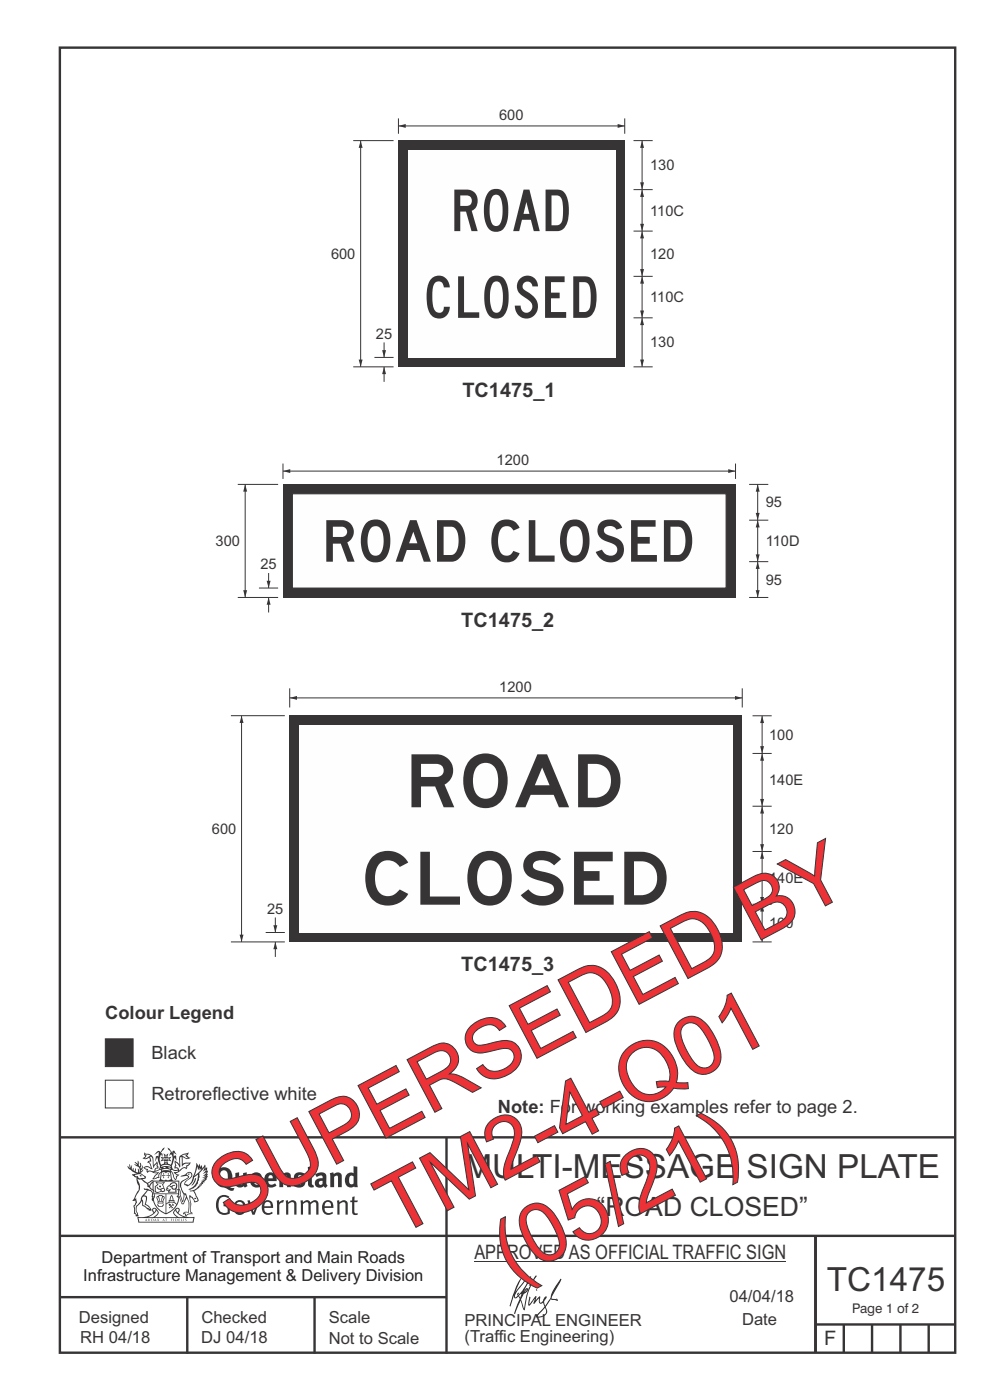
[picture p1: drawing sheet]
<svg xmlns="http://www.w3.org/2000/svg" width="210mm" height="297mm" viewBox="0 0 210 297" stroke-linecap="round" stroke-linejoin="round" font-family="sans-serif">
<g fill="none" stroke="#373435" stroke-width=".51">
<path d="M12.7 10.1h189.9v276.9h-189.9zM12.7 241.3h190M94.7 241.4v45.8M12.7 275.2h82M12.7 262.2h190.1M39.7 275.2v12M66.7 275.2v12M173 262.2v24.8M173 281h29.6M179 281v6M185 281v6M191 281v6"/>
<path d="M197 281v6"/>
</g>
<path d="M100.6 267.7h66.2" fill="none" stroke="#373435" stroke-width=".21"/>
<g fill="#373435">
<path d="M47 248.5a2.55 2.55 0 0 0 0 2.7l.3 .1a.81 .81 0 0 0 1-.9v-.6a1.04 1.04 0 0 0-1.1-1.5zM46.3 248.1a1.82 1.82 0 0 1 2.1-.2 1.82 1.82 0 0 1 .9 1.9 2.29 2.29 0 0 1-.8 1.9l.7 .3h.5l-.2 .6a2.87 2.87 0 0 1-2-.7 2.12 2.12 0 0 1-1.6-3.1z" fill-rule="evenodd"/>
<path d="M49.9 248.9l.8-.2v2a.46 .46 0 0 0 .3 .6 .46 .46 0 0 0 .6-.3v-2.1l.7-.2v2.4l.2 .5-.5 .4-.3-.3a1.02 1.02 0 0 1-1.2 .2 1.02 1.02 0 0 1-.6-1.1z" fill-rule="evenodd"/>
<path d="M54 249.5l-.1 .5h.9a.49 .49 0 0 0-.2-.6 .49 .49 0 0 0-.6 .1zM53.4 249.1a1.34 1.34 0 0 1 1.6-.2 1.34 1.34 0 0 1 .7 1.5v.2h-1.8a.77 .77 0 0 0 .5 .8 .77 .77 0 0 0 .9-.4l.3 .5a1.59 1.59 0 0 1-2 .2 1.59 1.59 0 0 1-.5-2z" fill-rule="evenodd"/>
<path d="M57.1 249.5l-.2 .5h1a.49 .49 0 0 0-.2-.6 .49 .49 0 0 0-.6 .1zM56.4 249.1a1.34 1.34 0 0 1 1.6-.2 1.34 1.34 0 0 1 .7 1.5v.2h-1.8a.77 .77 0 0 0 .5 .8 .77 .77 0 0 0 .9-.4l.4 .5a1.59 1.59 0 0 1-2.1 .2 1.59 1.59 0 0 1-.5-2z" fill-rule="evenodd"/>
<path d="M59.2 248.9l.7-.2 .1 .4a.95 .95 0 0 1 1-.3 .95 .95 0 0 1 .7 .8v2.3h-.8v-2.3a.46 .46 0 0 0-.8 .1v2.2h-.8z" fill-rule="evenodd"/>
<path d="M62.6 249.1a1.75 1.75 0 0 1 2-.1l-.2 .5-.6-.2a.43 .43 0 0 0-.6 .3l.4 .3a1.04 1.04 0 0 1 1.2 1.1 1.04 1.04 0 0 1-1.4 1l-1.2-.4 .3-.6 1 .4 .4-.4a.88 .88 0 0 0-1-.5l-.4-.2-.1-.4z" fill-rule="evenodd"/>
<path d="M65.3 247.6l.8-.2 .1 3.8 .3 .2 .1 .5a.88 .88 0 0 1-1-.1 .88 .88 0 0 1-.3-1z" fill-rule="evenodd"/>
<path d="M67.8 250.6a.43 .43 0 0 0-.1 .7 .43 .43 0 0 0 .7-.1v-.7zM66.8 249.2a1.7 1.7 0 0 1 2.4 .1v1.8l.3 .4-.4 .5-.5-.3a1.03 1.03 0 0 1-1.7-.2 1.03 1.03 0 0 1 .8-1.5h.7v-.4a.8 .8 0 0 0-1.2 .1z" fill-rule="evenodd"/>
<path d="M70 248.9l.7-.2 .1 .4a.95 .95 0 0 1 1-.3 .95 .95 0 0 1 .7 .8v2.3h-.8v-2.3a.46 .46 0 0 0-.8 .1v2.2h-.8z" fill-rule="evenodd"/>
<path d="M74.3 249.5a1.48 1.48 0 0 0 0 1.7h.5l.2-.1v-1.5l-.3-.2zM75 247.4l.8 .1 .1 4.4h-.7l-.1-.2a1.26 1.26 0 0 1-1.4 0 1.26 1.26 0 0 1-.5-1.3 1.29 1.29 0 0 1 .4-1.3 1.29 1.29 0 0 1 1.4-.2z" fill-rule="evenodd"/>
<path d="M46.4 253.9a1.72 1.72 0 0 1 2.3 0l-.3 .3a1.24 1.24 0 0 0-1.4-.2 1.24 1.24 0 0 0-.6 1.4 1.49 1.49 0 0 0 1.2 2l.7-.2v-1.3h-.8l-.1-.4h1.4v1.9a1.93 1.93 0 0 1-2.3 0 1.93 1.93 0 0 1-.7-2.2l.2-.7z" fill-rule="evenodd"/>
<path d="M50.4 255.1a1.65 1.65 0 0 0 .2 2.2 .99 .99 0 0 0 1-1.4 .78 .78 0 0 0-.4-.8 .78 .78 0 0 0-.8 0zM50 254.9a1.33 1.33 0 0 1 1.6-.1 1.33 1.33 0 0 1 .5 1.4 1.31 1.31 0 0 1-1.3 1.6 1.31 1.31 0 0 1-1.2-1.6v-.6z" fill-rule="evenodd"/>
<path d="M52.5 254.7l.5-.1 .8 2.6 .8-2.5h.5l-1.1 3h-.5z" fill-rule="evenodd"/>
<path d="M56.3 255.2l-.2 .7h1.3a.7 .7 0 0 0-.3-.8 .7 .7 0 0 0-.8 .1zM55.9 255a1.22 1.22 0 0 1 1.5-.2 1.22 1.22 0 0 1 .5 1.5h-1.8a.93 .93 0 0 0 .5 1 .93 .93 0 0 0 1.1-.2l.2 .3a1.43 1.43 0 0 1-1.8 .1 1.43 1.43 0 0 1-.6-1.7z" fill-rule="evenodd"/>
<path d="M58.7 254.7l.4-.1 .1 .5 .4-.4 .6-.1-.1 .6a.66 .66 0 0 0-.9 .6v1.9h-.4z" fill-rule="evenodd"/>
<path d="M60.6 254.8l.4-.2 .1 .5a.94 .94 0 0 1 1-.5 .94 .94 0 0 1 .8 .8v2.3h-.5l-.1-2.5a.81 .81 0 0 0-1.2 .3v2.2h-.4z" fill-rule="evenodd"/>
<path d="M63.7 254.7l.5-.1 .1 .5 .4-.3a.78 .78 0 0 1 1.2 .3 .9 .9 0 0 1 .9-.5 .9 .9 0 0 1 .8 .8v2.3h-.5l-.1-2.5a.67 .67 0 0 0-1.1 .3v2.2h-.5v-2.4l-.4-.2-.7 .4v2.2h-.5z" fill-rule="evenodd"/>
<path d="M69.1 255.2l-.2 .7h1.3a.7 .7 0 0 0-.3-.8 .7 .7 0 0 0-.8 .1zM68.7 255a1.22 1.22 0 0 1 1.5-.2 1.22 1.22 0 0 1 .5 1.5h-1.8a.93 .93 0 0 0 .4 1 .93 .93 0 0 0 1.2-.2l.2 .3a1.44 1.44 0 0 1-1.8 .1 1.44 1.44 0 0 1-.6-1.7z" fill-rule="evenodd"/>
<path d="M71.5 254.8l.4-.2 .1 .5a.94 .94 0 0 1 1-.5 .94 .94 0 0 1 .8 .8v2.3h-.5l-.1-2.5a.81 .81 0 0 0-1.2 .3v2.2h-.4z" fill-rule="evenodd"/>
<path d="M74.7 253.9l.5-.1v.9h.7l-.1 .4h-.6v2.1l.1 .2h.5l.1 .3a.75 .75 0 0 1-1.2-.6v-2h-.4v-.4h.4z" fill-rule="evenodd"/>
<path d="M30.8 244.9l1.1 .3-.9 .5h-.4l.6-.5zM31.8 245.5l.2-.1a2.44 2.44 0 0 1 .5 1.9l.1 .5 .6-1-.1 .6 .3 .3a.57 .57 0 0 0-.6 .8l-1-.2-.5 .2 .2-.5-.8-.3 .7-.1 .9 .5 .1-.1-.6-1.3-.2-.1 .5-.1zM30.7 244.4l-.1 .5 .2 .4-.6 .4a1.04 1.04 0 0 0 1.4-.1l.2 .6-.3 .1-.2 .4a.94 .94 0 0 1 .8 1.1l-.2-.1a1.16 1.16 0 0 0-1.5-.1l.3 .4 .4 .2 .1 .5 .2 .1 .1-.2a.94 .94 0 0 1 1.1 .3h.8l-1.2 1.2a1.13 1.13 0 0 0 1.2-.2l.4-.1v-.4l.4-.7a.83 .83 0 0 0-.6 1h-.3l-.7 .3 1.1-1.4-.5 .2-.5-.1 1.3-.5-.1-.2-.9 .4v-.3l.2-.2 .3 .1 .1-.3-.2-.4 .1-.6-.2-.3-.7 .9v-.7a1.42 1.42 0 0 0-1.6-1.8z" fill-rule="evenodd"/>
<path d="M38.5 245.3l.5-.3 .7-.1-.6 .3 .8 .5h-.3zM38.3 245.5h.2l.1 2a1.69 1.69 0 0 1 1.6-.7l-.8 .5 .1 .5a1.1 1.1 0 0 0-1.5 .6l-.1-.5-.2-.2h-.5l.3-.4-.3-.7a1.42 1.42 0 0 1 .9 1.1l.2-.1zM37.1 246.2l.1 1-.2 .3 .1 .5 .5-.1 .2 .2a.96 .96 0 0 1-1.2-.1l-.1 .1a1.06 1.06 0 0 0 1.3 .2v.1a.72 .72 0 0 1-.9 .2l.2 .5 .6 .2-.4 .2-.1 .7-.2-.4-.4-1.1-.4-.4 .4 .9a1.54 1.54 0 0 0 .7 1.2l.2-.3a.58 .58 0 0 1 .4-.7l.2-.2h-.3l-.5-.3 .9-.5a.93 .93 0 0 1 1.2-.5v.2l.2-.2 .1-.5a.99 .99 0 0 0 .7-.8l-1.3 .1-.3 .2-.1-1.4 .9 .4 .9-.3h-.4l-.5-.4 .4-.7-.6 .2a1.46 1.46 0 0 0-1.4 2.1l.1 .4-.3-.4z" fill-rule="evenodd"/>
<path d="M35.6 248.9l.2 .1-.1 .3 .4 .1-.4 .1v.5l-.1-.6h-.3l.3-.1z" fill-rule="evenodd"/>
<path d="M34.6 248.9l.2 .1v.3l.3 .1h-.3l-.1 .6v-.5l-.4-.1 .4-.1z" fill-rule="evenodd"/>
<path d="M34.3 248.8a.57 .57 0 0 1 .9 .2 .57 .57 0 0 1 .9-.2l.2 1.4h-.2a.57 .57 0 0 1-.9 0 .69 .69 0 0 1-1.1 0zM34.2 248.1l-.3 2.1-.1 .4h2.9l-.2-.4-.3-2.1h-.2v.3l-.8-.2-.8 .2v-.3z" fill-rule="evenodd"/>
<path d="M34.2 252.4a.3 .3 0 0 0 .6 0 .3 .3 0 0 0-.6 0zM33.3 251l.3 .3-.3 .3a.79 .79 0 0 0 0 1.3l.8-.2-.1-.3a.55 .55 0 0 1-.7-.6h.1l.2 .3 .3 .1 .8-.2-.4-.7 .4-.3-.7 .1zM33 250.7l1.1 .2 .9-.2-.4 .7 .4 1.1a.56 .56 0 0 1-.8 .3l-.2 .1a.73 .73 0 0 1-.9 .1 .73 .73 0 0 1-.3-.9v-.4l.6-.4z" fill-rule="evenodd"/>
<path d="M35.6 251.9l.7-.5a.58 .58 0 0 1 1-.1 .58 .58 0 0 1-.4 .9l-.3-.3a.43 .43 0 0 1 .6-.3v-.1a.57 .57 0 0 0-.8 .2l-.2-.1-.3 .1 .5 .2a.55 .55 0 0 0 .8 .4v.5h-1.3l.4-.3-.2-.2-.6 .1 .2-.2-.2-.1zM35.4 251.8l-.1 .2a.39 .39 0 0 0 .2 .6h.3l-.2 .4h1.9l-.1-.7a.86 .86 0 0 0-.1-1.4 .86 .86 0 0 0-1.3 .4z" fill-rule="evenodd"/>
<path d="M36 254.8h.8v.2h-.8zM36.4 253.8l.2 .8h-.4zM36.4 253.5l-.3 .5-.1 .6h-.2v.4l-.7 .4 .2 .2a1.48 1.48 0 0 1 2.1 .1l.2-.1-.6-.5v-.5h-.2l-.1-.6z" fill-rule="evenodd"/>
<path d="M35.8 255.4l.4 .1 .1 .3 .3-.2-.2-.2a.38 .38 0 0 1 .5 .5l-.2-.2-.3 .3 .4 .2-.4 .2-.1-.4-.4 .4-.1-.2 .4-.3-.1-.1-.2 .1z" fill-rule="evenodd"/>
<path d="M34.5 254h.2v.2l-.2 .6h-.2zM33.6 255.3h.9v.2a.55 .55 0 0 1-.8 .4v-.2l-.2-.1zM33.4 254h.2l.2 .8h-.2zM33.6 255h.8l.1 .1-.8 .1zM33.8 253.7h.5l-.2 1.1h-.1zM33.3 253.8l-.1 .3 .3 1.1a.48 .48 0 0 0-.1 .6 .48 .48 0 0 0 .5 .3l.5-.1a.49 .49 0 0 0 .2-.8l.3-1.1-.1-.3a1.42 1.42 0 0 0-1.5 0z" fill-rule="evenodd"/>
<path d="M33.7 251.5l.4 .1 .1 .3h-.3z" fill-rule="evenodd"/>
<path d="M41.3 250.1l.3-.2-.2 .9-.6 .7h-.2l.5-.7z" fill-rule="evenodd"/>
<path d="M39.7 249l.3-.2 .5 .2a.88 .88 0 0 1-.6 1.1 1.22 1.22 0 0 0-.8 1.3l.5 .2a.72 .72 0 0 0 .9-.4l.5-.8 .2-.6 .8-.6v.3a2.85 2.85 0 0 1-2 2.8l.1 .1a2.13 2.13 0 0 0 1.9-1.5v-.2a2.01 2.01 0 0 0 .3-1.8l1.1-1.3-.4 1 .7-.5-.7 1 .8-.4-.8 .8 .7-.1-.9 .5 .8-.1-.8 .4h.8l-.9 .3 .3 .2h-.4l.2 .3h-.3l.1 .3h-.4l.2 .3h-.2a2.16 2.16 0 0 1-2 1l.1 .2h.4a.76 .76 0 0 1 .7 .7l.5 1.2-.6 .2a1.45 1.45 0 0 0-1.1-1.3l.2 1.8-.1 1.8 .4 .3a1.07 1.07 0 0 0-1.2 .4v-.3l-.5-.2a.87 .87 0 0 1 1.1-.1v-.7a4.4 4.4 0 0 0-.6-3.1v-.3h-.3a2.16 2.16 0 0 1-.7-2.2l.3-.3 1.2-.8a.55 .55 0 0 0-.4-.8zM37.8 252.4a.76 .76 0 0 1 .3 1.1l.6 1.6 .4-1.7 .2 .1a.61 .61 0 0 1-.1 .9l-.3 .9h-.2l-.7-1.6-.3 .1a1.18 1.18 0 0 0 .1-1.4zM41.8 247.5l.2 .8 .3-.6v.6l.4-.5a1.9 1.9 0 0 1-1.1 1.4l-.4 .3zM38.3 249.6l1.3-.1 .2 .1v.3l-.5 .3a1.26 1.26 0 0 0-.9 1.9l.2 .6a1.84 1.84 0 0 1 .1 2.1l-.4-1.3a.96 .96 0 0 0-.4-1.3l-.4 .3a.78 .78 0 0 1 0 1.2l.1 .3h.4l.4 1.1a.38 .38 0 0 0 .2 .4 .38 .38 0 0 0 .4-.1l.6-1.2a2.94 2.94 0 0 1 .4 2.5l-.1 .5-.8-.1-.3 .4v.2l.4-.1 .1 .4 .2 .1a1.02 1.02 0 0 1 1.3-.5v-.4l-.3-.1 .1-1.8-.3-1.3 .1 .1a1.14 1.14 0 0 1 .8 .9 .63 .63 0 0 0 .8-.2 .63 .63 0 0 0-.1-.9l-.7-1.2 .9-.6 .2-.3 .3-.1-.1-.2h.4l-.1-.3h.3l-.1-.3 .5-.1-.2-.2 .6-.4v-.2h-.2l.4-.5-.3 .1 .3-.6-.4 .1 .4-.5v-.3l-.3 .2 .2-.6-.1-.3-.4 .3v-.8l-.6 .8-.2-.7-.2 .4-.3-.7-.1 .6-.5-.8-.1 1.4-.6 1.9a1.81 1.81 0 0 1-1 1.4l-.6-.2a1.75 1.75 0 0 1 1.1-1.2 .75 .75 0 0 0 .1-1.3 .75 .75 0 0 0-1.1 .5z" fill-rule="evenodd"/>
<path d="M41.2 254.1h.3l.2 .3h-.4z" fill-rule="evenodd"/>
<path d="M29.4 258.4h11.6l-.1 .8h-11.4zM31.4 258.2l.4-.1a2.48 2.48 0 0 0 1.4-1.3l.3 .5-.5 .6-.5 .3zM32.5 256.6l.3-.2 .2 .2-.3 .6zM37.2 256.8a2.65 2.65 0 0 0 1.8 1.4h-1.1l-.5-.3-.5-.6zM37.4 256.6l.2-.2 .3 .2-.3 .6zM29.2 258.2l.1 1.2h11.8l.2-1.1-.2-.1a4.1 4.1 0 0 1-3.3-.9l.3-.4-.1-.5a1.06 1.06 0 0 0-1.3 .9l.2 .4 .6 .5h-4.7l.3-.1a.84 .84 0 0 0 .6-.7 .84 .84 0 0 0-.5-.9l-.3-.2-.5 .1-.1 .5 .3 .4a4.2 4.2 0 0 1-3.4 .9z" fill-rule="evenodd"/>
<path d="M31 258.7l.1 .2h-.2zM31 258.6l-.3 .5 .4-.1 .2 .1z" fill-rule="evenodd"/>
<path d="M31.4 258.6h.2v.4a.25 .25 0 0 0 .2-.1 .25 .25 0 0 0-.1-.3h.1a.29 .29 0 0 1 0 .4 .29 .29 0 0 1-.4 0 .29 .29 0 0 1 0-.4z" fill-rule="evenodd"/>
<path d="M32.2 258.6a.22 .22 0 0 1 .3 .2 .22 .22 0 0 1-.3 .2zM32 258.6l.1 .5a.33 .33 0 0 0 .4-.1 .33 .33 0 0 0 0-.4 .33 .33 0 0 0-.5 0z" fill-rule="evenodd"/>
<path d="M32.9 258.7l.1 .2h-.2zM32.9 258.6l-.2 .5 .3-.1 .2 .1z" fill-rule="evenodd"/>
<path d="M33.3 258.6h.2l.1 .2 .2-.2-.2 .2 .2 .3-.3-.2v.2h-.2l.2-.3z" fill-rule="evenodd"/>
<path d="M34.7 258.7l.1 .2h-.2zM34.7 258.6l-.3 .5 .4-.1 .2 .1z" fill-rule="evenodd"/>
<path d="M35 258.6h.5h-.2v.5h-.2l.1-.5z" fill-rule="evenodd"/>
<path d="M36.2 258.6h.3h-.1v.2h.1h-.1v.3h-.2z" fill-rule="evenodd"/>
<path d="M36.7 258.6h.2v.5h-.2z" fill-rule="evenodd"/>
<path d="M37.3 258.6a.22 .22 0 0 1 .3 .2 .22 .22 0 0 1-.3 .2zM37.1 258.6v.5a.33 .33 0 0 0 .5-.1 .33 .33 0 0 0 0-.4 .33 .33 0 0 0-.5 0z" fill-rule="evenodd"/>
<path d="M37.8 258.6h.4h-.2v.2h.1h-.1v.2l.2 .1h-.4z" fill-rule="evenodd"/>
<path d="M38.4 258.6h.2l-.1 .4 .2 .1h-.3z" fill-rule="evenodd"/>
<path d="M38.9 258.6h.2v.5h-.2z" fill-rule="evenodd"/>
<path d="M39.3 258.6h.2l-.1 .1 .2 .2-.2 .2h-.1v-.2l.2 .1z" fill-rule="evenodd"/>
<path d="M34.2 247.4a1.51 1.51 0 0 1 2.1 .2 2.67 2.67 0 0 0-2.1 0zM35.7 247.6l.5 .2v.2l-.4-.1zM34.6 247.7l.5-.1 .1 .2h-.4zM34.1 247.9l.2 .1-.3 .1zM35 246.9l.2-.2 .3 .2zM34.9 245.7h.2v.3h-.2zM35 245.1l.2 .2 .2-.2-.1 .4h-.2zM35.1 246.3h.2l.1 .4-.2-.2-.2 .2zM35.3 245.7h.2v.3h-.2zM34.4 245.7l.3 .1 .1 .2-.4 .1 .2-.2zM35.7 245.8l.3-.1-.2 .2 .2 .2-.4-.1zM32.7 244.9l1-.5-.1 1-.2-.2-.3 .2-.3 1.1 .5-1 .3 .9a1.84 1.84 0 0 1 .2 1.7l.4 .1a2.48 2.48 0 0 1 2.2 .1l.2-.3-.2-.7 .7-1.7 .4 .6-.2-1-.2-.1-.2 .3v-.9l.6 .4-.6-.8-.3 .1-.1 .4-.5-.8-.5-.3 .2 .4 .6 .6-.5 .7 .5-.3a2.06 2.06 0 0 1-.1 2.2l-.5-.2-.2-.6 .2-.1 .7 .2-.4-.5 .4-.5-.7 .2-.2-.2 .2-.7-.5 .4-.5-.4 .2 .7-.2 .2-.7-.2 .4 .5-.4 .5 .8-.2 .1 .1-.2 .6-.5 .2a2.02 2.02 0 0 1 0-2.2l.3 .5-.1-.6-.3-.1 .8-1.3-.4 .4-.5 .7-.2-.3a.8 .8 0 0 0-.8 .5z" fill-rule="evenodd"/>
<path d="M29.2 250.1l.3 .2a.61 .61 0 0 1 .8 .3l.3 .2a.8 .8 0 0 1 .6 1l.4 .1 .6 .5a1 1 0 0 1 .4 1.1l-.1 .7v-.5h-.1a.96 .96 0 0 0-.8-1.3l-.2-.2h-.7l-.1-.1-.1 .1 .1 .3h.6l-1.2 1.4-.2 .9-.4 .6a1.33 1.33 0 0 0-.5 1.8l.2 .5a1.26 1.26 0 0 1-.5-1.4l-.1-.4a1.56 1.56 0 0 0 .4-1.7l-.3 .2 .2-.5a3.2 3.2 0 0 0 .7-3zM30.4 253.9h.4a2.06 2.06 0 0 1-.1 1.6l.7 .5 .4 .4-.6-.1-.8-.6-.1-.9a.51 .51 0 0 1 .1-.9zM28.6 249.3a1.52 1.52 0 0 1 2.1 .6l-1.1 .1-.2-.1-.1-.4-.5 .1zM27.5 247v.8l-.3-.4-.1 .1a3.1 3.1 0 0 0 1.9 1.5l-1 .1 .5 .6 .5 .1 .1 1.1a1.84 1.84 0 0 1-.3 2.5l-.4 .9-.3 .4 .2 .1 .4-.1 .1 .4-.2 .5-.3 .2 .1 1.8 .2-.1 .3 .6h.1l.5-.1-.2-.5a1.3 1.3 0 0 1-.1-1.7l.9-1 .2 1.1 .5 .2 .5 .5 .1-.1 .2 .4 .5-.1a1.85 1.85 0 0 0-1.2-1.4l.1-.2a1.39 1.39 0 0 0 0-1.5l-.5-.1 .5-.5a.66 .66 0 0 1 .9-.4 .66 .66 0 0 1 .3 .9l-.1 .4 .2-.1v.2l-.1 .3 .2 .5 .1-.3a2.24 2.24 0 0 0 .1-2.2 .73 .73 0 0 1-.7-.7 .73 .73 0 0 1 .6-.7v-.2a.94 .94 0 0 0-.9 .8 .48 .48 0 0 1-.1-.5 .48 .48 0 0 1 .5-.3l.5-.3a.51 .51 0 0 0-.8 .2l-.4 .3-1.1-.8 .6-.1 .2-.5-1.2-.7 .5-.4v-.4l-.4 .4v-.2a.69 .69 0 0 0 .2-1v.5l-.2 .2v-1.1l-.3-.2 .1 .6-.1 .2-.4-1.2v.6l-.6-.3 .5 .6-.6-.2 .3 .3a1 1 0 0 1 .7 1.5l-.2-.8v.8l-.5-.2v-.7l-.2 .6-.2-.1-.1-.6-.2 .4-.2-.2 .1-.7-.2 .5z" fill-rule="evenodd"/>
<path d="M29.6 249.5l.2-.2 .3 .3z" fill-rule="evenodd"/>
<path d="M32.4 250.5h5.6v2l-.2-.1v-1.7h-5.2v2.5h5.2v-.8l.1 .2-.1 1.1v-.3h-2.5v4a4.1 4.1 0 0 0 2.6-3.6l.1-.1a4 4 0 0 1-2.8 3.9 4.2 4.2 0 0 1-2.8-4.7l.1 1.3 .1-.2a3.8 3.8 0 0 0 2.5 3.4v-4h-2.5l-.2-.9z" fill-rule="evenodd"/>
<circle cx="40" cy="249.1" r=".17"/>
</g>
<g fill="#252726">
<path d="M111.6 273.7l.2-.2-.5 .7zM110.4 274.5l.3 .1-.3 .8-.3-.5zM110.9 270.9h.5a9.3 9.3 0 0 1-2 3.1l-.1 .3 1-2.5zM110.6 271a14.7 14.7 0 0 0-2.2 4.9l-.3 1.2 .1 .1 .8-2.3a.42 .42 0 0 0 .2 .6 .42 .42 0 0 0 .6-.3l.2-.1 .3 .5-1.2 3.2h.2l1.1-2.9 .6 1.9 .2 .2 .2-.5a13.5 13.5 0 0 1 2-6.2l.5-.5-.2-.2-1.5 2.1 .3-.1a14.9 14.9 0 0 0-1.3 5.1l-.4-1.2a1.39 1.39 0 0 1 .2-1.8l.1-.2a.92 .92 0 0 0 .8-1.2 .75 .75 0 0 0-.7 .7l-.2 .2 1.6-3.4h-.1l-.4 .7a10.5 10.5 0 0 1-2.1 3.3l.1-.5a.32 .32 0 0 0-.3 .2 .32 .32 0 0 0 0 .4l-.5 .4a3.2 3.2 0 0 1 1.1-2.3l.5-.6a2.49 2.49 0 0 0 .7-1.6l-.3-.2z" fill-rule="evenodd"/>
<path d="M115.6 277.5a1.15 1.15 0 0 1 .1 1.3 1.15 1.15 0 0 1-1.2 .5h-.5zM112.3 275.1l-.3 1.7 .3 .2 1.2-1.5-.3 1.1 1.2-1.2a.94 .94 0 0 0 .3 1.2l.5-.3 .3 .9-1.2 1.3a.98 .98 0 0 0-.5 1 1.9 1.9 0 0 0 2.3-1.3l-.1-.2a1.02 1.02 0 0 1 .3-1.4l.5-1 1.5 .3-.2-.4v.2l-1.1-.1v-.3l2-3.6 .1-.2-.1-.2-1.8 2.7a6.6 6.6 0 0 1-1.5 3l-.2-.2a1.01 1.01 0 0 1 .4-1.4l.1-.2-.2-.1-.4 .4-.2 .5-.5 .4-.2-.4 .1-.9-.2-.1-.8 1 .2-1h-.1l-1.4 1.8 .2-1.5v-.1z" fill-rule="evenodd"/>
<path d="M113.7 273.6l.3 .2h-.3z" fill-rule="evenodd"/>
</g>
<path d="M22.3 229.2h5.9v5.9h-5.9z" fill-rule="evenodd" fill="#fefefe" stroke="#373435" stroke-width=".21"/>
<path d="M22.3 220.4h5.9v5.9h-5.9z" fill-rule="evenodd" fill="#373435" stroke="#373435" stroke-width=".21"/>
<path d="M136.2 67.4v10.4" fill="none" stroke="#373435" stroke-width=".21"/>
<g fill="#373435">
<path d="M135.8 76.3h.8l-.4 1.5z"/>
<path d="M136.2 67.4l.4 1.6h-.8z"/>
</g>
<path d="M136.2 58.6v8.8" fill="none" stroke="#373435" stroke-width=".21"/>
<g fill="#373435">
<path d="M135.8 65.9h.8l-.4 1.5z"/>
<path d="M136.2 58.6l.4 1.6h-.8z"/>
</g>
<path d="M136.2 40.2v8.8" fill="none" stroke="#373435" stroke-width=".21"/>
<g fill="#373435">
<path d="M135.8 47.5h.8l-.4 1.5z"/>
<path d="M136.2 40.2l.4 1.6h-.8z"/>
</g>
<path d="M84.5 26.7h48.1" fill="none" stroke="#373435" stroke-width=".21"/>
<g fill="#373435">
<path d="M131 26.3l1.6 .4-1.6 .4z"/>
<path d="M84.5 26.7l1.6-.4v.8z"/>
<path d="M84.5 29.8h48v48h-48z" fill-rule="evenodd"/>
</g>
<path d="M86.5 31.8h44v44h-44z" fill-rule="evenodd" fill="#fefefe"/>
<path d="M84.5 25.1v3.3M132.5 25.1v3.3M136.2 49v9.6M134.4 77.8h4.1M134.4 67.4h4.1" fill="none" stroke="#373435" stroke-width=".21"/>
<g fill="#373435">
<path d="M135.8 57.1h.8l-.4 1.5z"/>
<path d="M136.2 49l.4 1.6h-.8z"/>
</g>
<path d="M134.4 29.8h4.1M136.2 29.8v10.4M134.4 49h4.1" fill="none" stroke="#373435" stroke-width=".21"/>
<g fill="#373435">
<path d="M135.8 38.7h.8l-.4 1.5z"/>
<path d="M136.2 29.8l.4 1.6h-.8z"/>
</g>
<path d="M134.4 40.2h4.1M134.4 58.6h4.1M81.5 72.6v3.2" fill="none" stroke="#373435" stroke-width=".21"/>
<path d="M81.1 74.3h.8l-.4 1.5z" fill="#373435"/>
<path d="M81.5 77.8v3.2" fill="none" stroke="#373435" stroke-width=".21"/>
<path d="M81.5 77.8l.4 1.6h-.8z" fill="#373435"/>
<path d="M74.9 29.8h8.6M76.5 29.8v48M74.9 77.8h8.6M79.4 75.8h4.1" fill="none" stroke="#373435" stroke-width=".21"/>
<g fill="#373435">
<path d="M76.1 76.3h.8l-.4 1.5z"/>
<path d="M76.5 29.8l.4 1.6h-.8z"/>
</g>
<path d="M160.7 119.2v7.6" fill="none" stroke="#373435" stroke-width=".21"/>
<g fill="#373435">
<path d="M160.3 125.2h.8l-.4 1.6z"/>
<path d="M160.7 119.2l.4 1.5h-.8z"/>
</g>
<path d="M160.7 110.4v8.8" fill="none" stroke="#373435" stroke-width=".21"/>
<g fill="#373435">
<path d="M160.3 117.6h.8l-.4 1.6z"/>
<path d="M160.7 110.4l.4 1.5h-.8z"/>
</g>
<path d="M60 99.9h96" fill="none" stroke="#373435" stroke-width=".21"/>
<g fill="#373435">
<path d="M154.5 99.5l1.5 .4-1.5 .5z"/>
<path d="M60 99.9l1.6-.4v.9z"/>
<path d="M60 102.8h96v24h-96z" fill-rule="evenodd"/>
</g>
<path d="M62 104.8h92v20h-92z" fill-rule="evenodd" fill="#fefefe" stroke="#373435" stroke-width=".21"/>
<path d="M60 98.4v3.2M156 98.4v3.2M158.9 119.2h4.1M160.7 102.8v7.6M158.9 126.8h4.1" fill="none" stroke="#373435" stroke-width=".21"/>
<g fill="#373435">
<path d="M160.3 108.8h.8l-.4 1.6z"/>
<path d="M160.7 102.8l.4 1.5h-.8z"/>
</g>
<path d="M158.9 110.4h4.1M57 121.6v3.2" fill="none" stroke="#373435" stroke-width=".21"/>
<path d="M56.6 123.2h.8l-.4 1.6z" fill="#373435"/>
<path d="M57 126.8v3.1" fill="none" stroke="#373435" stroke-width=".21"/>
<path d="M57 126.8l.4 1.5h-.8z" fill="#373435"/>
<path d="M50.4 102.8h8.6M52 102.8v24M50.4 126.8h8.6M54.9 124.8h4.1" fill="none" stroke="#373435" stroke-width=".21"/>
<g fill="#373435">
<path d="M51.6 125.2h.8l-.4 1.6z"/>
<path d="M52 102.8l.4 1.5h-.8z"/>
</g>
<path d="M158.9 102.8h4.1" fill="none" stroke="#373435" stroke-width=".21"/>
<path d="M61.5 151.8h96v48h-96z" fill-rule="evenodd" fill="#373435"/>
<path d="M63.5 153.8h92v44h-92z" fill-rule="evenodd" fill="#fefefe"/>
<path d="M161.7 191.9v7.9" fill="none" stroke="#373435" stroke-width=".21"/>
<g fill="#373435">
<path d="M161.3 198.3h.8l-.4 1.5z"/>
<path d="M161.7 191.9l.4 1.5h-.8z"/>
</g>
<path d="M161.7 180.7v11.2" fill="none" stroke="#373435" stroke-width=".21"/>
<g fill="#373435">
<path d="M161.3 190.3h.8l-.4 1.6z"/>
<path d="M161.7 180.7l.4 1.5h-.8z"/>
</g>
<path d="M61.5 148.1h96M159.6 199.8h4.1M159.6 191.9h4.1M159.6 180.7h4.1" fill="none" stroke="#373435" stroke-width=".21"/>
<g fill="#373435">
<path d="M155.9 147.7l1.6 .4-1.6 .4z"/>
<path d="M61.5 148.1l1.5-.4v.8z"/>
</g>
<path d="M61.5 146v4.1M58.4 194.7v3.1" fill="none" stroke="#373435" stroke-width=".21"/>
<path d="M58 196.3h.8l-.4 1.5z" fill="#373435"/>
<path d="M58.4 199.8v3.2" fill="none" stroke="#373435" stroke-width=".21"/>
<path d="M58.4 199.8l.4 1.6h-.8z" fill="#373435"/>
<path d="M49 151.8h11.4M51.2 151.8v48M49 199.8h11.4M56.4 197.8h4" fill="none" stroke="#373435" stroke-width=".21"/>
<g fill="#373435">
<path d="M50.8 198.3h.9l-.5 1.5z"/>
<path d="M51.2 151.8l.5 1.6h-.9z"/>
</g>
<path d="M161.7 151.9v8" fill="none" stroke="#373435" stroke-width=".21"/>
<g fill="#373435">
<path d="M161.3 158.3h.8l-.4 1.6z"/>
<path d="M161.7 151.9l.4 1.5h-.8z"/>
</g>
<path d="M159.6 159.9h4.1M159.6 151.9h4.1M161.7 159.9v11.2" fill="none" stroke="#373435" stroke-width=".21"/>
<g fill="#373435">
<path d="M161.3 169.5h.8l-.4 1.6z"/>
<path d="M161.7 159.9l.4 1.5h-.8z"/>
</g>
<path d="M159.6 171.1h4.1M161.7 171.1v9.6" fill="none" stroke="#373435" stroke-width=".21"/>
<g fill="#373435">
<path d="M161.3 179.1h.8l-.4 1.6z"/>
<path d="M161.7 171.1l.4 1.5h-.8z"/>
</g>
<path d="M157.5 146v4.1" fill="none" stroke="#373435" stroke-width=".21"/>
<path d="M0 0v297M0 297h210" fill="none" stroke="#000064" stroke-width=".21" stroke-dasharray="3 3" stroke-linecap="butt"/>
<g font-size="17.6" fill="#ed3237">
<text x="48.6" y="259.1" transform="rotate(-28 48.6 259.1)">SUPERSEDED BY</text>
<text x="84.2" y="262.5" transform="rotate(-28 84.2 262.5)">TM2-4-Q01</text>
<text x="108.6" y="271.9" transform="rotate(-28 108.6 271.9)">(05/21)</text>
</g>
<g font-size="15.6" fill="#373435">
<text x="85.8" y="171.3">ROAD</text>
<text x="76.4" y="191.9">CLOSED</text>
</g>
<g font-size="12.2" fill="#373435">
<text x="95.4" y="49">ROAD</text>
<text x="89.7" y="67.4">CLOSED</text>
<text x="68.2" y="119.2">ROAD CLOSED</text>
</g>
<g font-size="7.1" fill="#373435">
<text x="98.5" y="250">MULTI-MESSAGE SIGN PLATE</text>
<text x="175.4" y="274">TC1475</text>
</g>
<text font-size="5.6" fill="#373435" x="126.5" y="258">“ROAD CLOSED”</text>
<g font-size="4.2" fill="#373435">
<text x="98.1" y="84.2">TC1475_1</text>
<text x="97.8" y="133">TC1475_2</text>
<text x="97.8" y="206.1">TC1475_3</text>
<text x="100.6" y="267.2">APPROVED AS OFFICIAL TRAFFIC SIGN</text>
<text x="174.8" y="285.5">F</text>
</g>
<g font-size="3.9" fill="#373435">
<text x="22.3" y="216.3">Colour Legend</text>
<text x="32.1" y="224.6">Black</text>
<text x="32.1" y="233.4">Retroreflective white</text>
<text x="105.6" y="236.1">Note: For working examples refer to page 2.</text>
</g>
<g font-size="3.5" fill="#201e1e">
<text x="21.6" y="267.9">Department of Transport and Main Roads</text>
<text x="17.7" y="271.8">Infrastructure Management &amp; Delivery Division</text>
</g>
<g font-size="3.5" fill="#373435">
<text x="16.7" y="280.6">Designed</text>
<text x="42.7" y="280.6">Checked</text>
<text x="69.7" y="280.6">Scale</text>
<text x="98.5" y="281.4">PRINCIPAL ENGINEER</text>
<text x="154.7" y="276.2">04/04/18</text>
<text x="157.4" y="281.2">Date</text>
<text x="17" y="284.8">RH 04/18</text>
<text x="42.7" y="284.8">DJ 04/18</text>
<text x="69.7" y="285.2">Not to Scale</text>
<text x="98.5" y="284.8">(Traffic Engineering)</text>
</g>
<g font-size="3.1" fill="#373435">
<text x="105.9" y="25.5">600</text>
<text x="137.9" y="36.1">130</text>
<text x="137.9" y="45.7">110C</text>
<text x="70.2" y="55">600</text>
<text x="137.9" y="54.9">120</text>
<text x="137.9" y="64.1">110C</text>
<text x="79.7" y="71.8">25</text>
<text x="137.9" y="73.7">130</text>
<text x="105.4" y="98.7">1200</text>
<text x="162.4" y="107.6">95</text>
<text x="45.7" y="115.9">300</text>
<text x="162.4" y="115.9">110D</text>
<text x="55.3" y="120.8">25</text>
<text x="162.4" y="124">95</text>
<text x="105.9" y="146.9">1200</text>
<text x="163.2" y="157">100</text>
<text x="163.2" y="166.5">140E</text>
<text x="45" y="177">600</text>
<text x="163.2" y="176.9">120</text>
<text x="163.2" y="187.3">140E</text>
<text x="56.7" y="193.9">25</text>
<text x="163.2" y="196.9">100</text>
</g>
<text font-size="2.8" fill="#373435" x="180.7" y="278.6">Page 1 of 2</text>
</svg>
